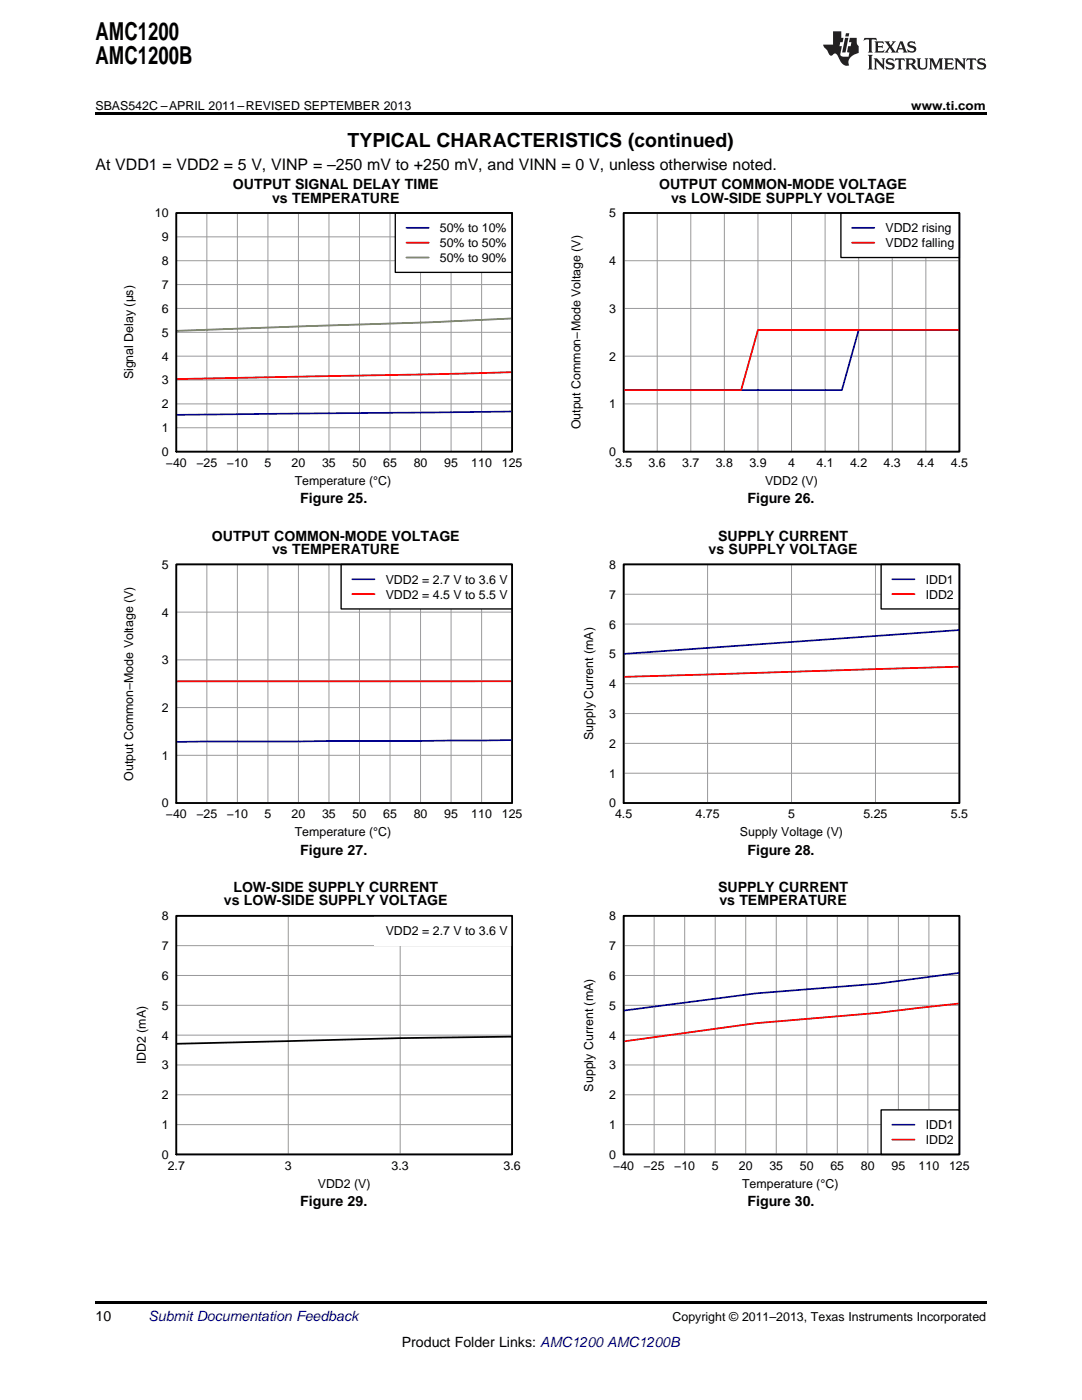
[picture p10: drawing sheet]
<svg xmlns="http://www.w3.org/2000/svg" width="216mm" height="279mm" viewBox="0 0 216 279" stroke-linecap="round" stroke-linejoin="round" font-family="sans-serif">
<path d="M19 259.7h177.8v.5h-177.8z" fill="#000"/>
<g fill="#fff">
<path d="M66.9 242.5h.3v.7h-.3z"/>
<path d="M156.1 242.5h.4v.7h-.4z"/>
</g>
<path d="M35.2 182.8h67v47.6h-67z" fill="none" stroke="#000" stroke-width=".26"/>
<path d="M35.2 182.8h67v47.6h-67zM35.2 194.7h67M35.2 188.7h67M57.5 182.8v47.6M79.9 182.8v47.6M35.2 218.5h67M35.2 212.5h67M35.2 206.6h67M35.2 200.6h67M35.2 224.4h67" fill="none" stroke="#999" stroke-width=".2"/>
<path d="M102.2 206.9l-22.3 .3-44.7 1.1" fill="none" stroke="#000" stroke-width=".35"/>
<path d="M74.7 182.8h27.5v5.9h-27.5z" fill="#fff"/>
<path d="M35.2 182.8h67v47.6h-67z" fill="none" stroke="#000" stroke-width=".35"/>
<path d="M124.4 182.8h67v47.6h-67z" fill="none" stroke="#000" stroke-width=".26"/>
<g fill="none" stroke="#999" stroke-width=".2">
<path d="M124.4 182.8h67v47.6h-67zM124.4 194.7h67M124.4 188.7h67M130.5 182.8v47.6M136.6 182.8v47.6M142.7 182.8v47.6M148.8 182.8v47.6M154.9 182.8v47.6M161 182.8v47.6M167.1 182.8v47.6M173.2 182.8v47.6M179.3 182.8v47.6"/>
<path d="M185.4 182.8v47.6M124.4 218.5h67M124.4 212.5h67M124.4 206.6h67M124.4 200.6h67M124.4 224.4h67"/>
</g>
<path d="M191.4 194.2l-16.2 2.1-24.4 2-26.4 3.4" fill="none" stroke="#00f" stroke-width=".35"/>
<path d="M191.4 200.3l-16.2 1.8-24.4 2.1-26.4 3.6" fill="none" stroke="#f00" stroke-width=".35"/>
<path d="M175.8 221.5h15.6v8.9h-15.6z" fill="#fff"/>
<path d="M175.8 221.5h15.6v8.9h-15.6z" fill="none" stroke="#000" stroke-width=".26"/>
<path d="M178 224.5h4.5" fill="none" stroke="#00f" stroke-width=".35"/>
<path d="M178 227.4h4.5" fill="none" stroke="#f00" stroke-width=".35"/>
<path d="M124.4 182.8h67v47.6h-67z" fill="none" stroke="#000" stroke-width=".35"/>
<g fill="#fff">
<path d="M66.9 172.4h.3v.7h-.3z"/>
<path d="M156.1 172.4h.4v.7h-.4z"/>
</g>
<path d="M35.2 112.6h67v47.7h-67z" fill="none" stroke="#000" stroke-width=".26"/>
<g fill="none" stroke="#999" stroke-width=".2">
<path d="M35.2 112.6h67v47.7h-67zM41.3 112.6v47.7M47.4 112.6v47.7M53.5 112.6v47.7M59.5 112.6v47.7M65.6 112.6v47.7M71.7 112.6v47.7M77.8 112.6v47.7M83.9 112.6v47.7M90 112.6v47.7M96.1 112.6v47.7M35.2 131.7h67"/>
<path d="M35.2 122.2h67M35.2 150.7h67M35.2 141.2h67"/>
</g>
<path d="M102.2 147.7l-67 .4" fill="none" stroke="#00f" stroke-width=".35"/>
<path d="M102.2 136h-67" fill="none" stroke="#f00" stroke-width=".35"/>
<path d="M68.1 112.6h34.1v8.9h-34.1z" fill="#fff"/>
<path d="M68.1 112.6h34.1v8.9h-34.1zM124.4 112.6h67v47.7h-67z" fill="none" stroke="#000" stroke-width=".26"/>
<path d="M70.3 115.6h4.4M191.4 125.7l-67 4.8" fill="none" stroke="#00f" stroke-width=".35"/>
<path d="M70.3 118.6h4.4M191.4 133.1l-67 2" fill="none" stroke="#f00" stroke-width=".35"/>
<path d="M35.2 112.6h67v47.7h-67z" fill="none" stroke="#000" stroke-width=".35"/>
<path d="M124.4 112.6h67v47.7h-67zM124.4 118.6h67M141.2 112.6v47.7M157.9 112.6v47.7M174.7 112.6v47.7M124.4 136.5h67M124.4 130.5h67M124.4 124.5h67M124.4 154.3h67M124.4 148.4h67M124.4 142.4h67" fill="none" stroke="#999" stroke-width=".2"/>
<path d="M175.8 112.6h15.6v8.9h-15.6z" fill="#fff"/>
<path d="M175.8 112.6h15.6v8.9h-15.6z" fill="none" stroke="#000" stroke-width=".26"/>
<path d="M178 115.6h4.5" fill="none" stroke="#00f" stroke-width=".35"/>
<path d="M178 118.6h4.5" fill="none" stroke="#f00" stroke-width=".35"/>
<path d="M124.4 112.6h67v47.7h-67z" fill="none" stroke="#000" stroke-width=".35"/>
<g fill="#fff">
<path d="M66.9 102.2h.3v.7h-.3z"/>
<path d="M156.1 102.2h.4v.7h-.4z"/>
</g>
<path d="M35.2 42.5h67v47.6h-67z" fill="none" stroke="#000" stroke-width=".26"/>
<g fill="none" stroke="#999" stroke-width=".2">
<path d="M35.2 42.5h67v47.6h-67zM35.2 56.8h67M35.2 52h67M35.2 47.3h67M41.3 42.5v47.6M47.4 42.5v47.6M53.5 42.5v47.6M59.5 42.5v47.6M65.6 42.5v47.6M71.7 42.5v47.6M77.8 42.5v47.6M83.9 42.5v47.6"/>
<path d="M90 42.5v47.6M96.1 42.5v47.6M35.2 75.8h67M35.2 71.1h67M35.2 66.3h67M35.2 61.6h67M35.2 85.4h67M35.2 80.6h67"/>
</g>
<path d="M102.2 82.1l-67 .7" fill="none" stroke="#00f" stroke-width=".35"/>
<path d="M102.2 74.3l-67 1.4" fill="none" stroke="#f00" stroke-width=".35"/>
<path d="M102.2 63.6l-16.3 .7-50.7 1.7" fill="none" stroke="#6e8b3d" stroke-width=".35"/>
<path d="M78.9 42.5h23.3v11.9h-23.3z" fill="#fff"/>
<path d="M78.9 42.5h23.3v11.9h-23.3zM124.4 42.5h67v47.6h-67z" fill="none" stroke="#000" stroke-width=".26"/>
<path d="M81.1 45.5h4.4M191.4 65.8h-20.1l-3.3 12h-43.6" fill="none" stroke="#00f" stroke-width=".35"/>
<path d="M81.1 48.4h4.4M191.4 65.8h-40.2l-3.3 12h-23.5" fill="none" stroke="#f00" stroke-width=".35"/>
<path d="M81.1 51.4h4.4" fill="none" stroke="#6e8b3d" stroke-width=".35"/>
<path d="M35.2 42.5h67v47.6h-67z" fill="none" stroke="#000" stroke-width=".35"/>
<g fill="none" stroke="#999" stroke-width=".2">
<path d="M124.4 42.5h67v47.6h-67zM124.4 52h67M131.1 42.5v47.6M137.8 42.5v47.6M144.5 42.5v47.6M151.2 42.5v47.6M157.9 42.5v47.6M164.6 42.5v47.6M171.3 42.5v47.6M178 42.5v47.6M184.7 42.5v47.6M124.4 71.1h67"/>
<path d="M124.4 61.6h67M124.4 80.6h67"/>
</g>
<path d="M167.8 42.5h23.6v8.9h-23.6z" fill="#fff"/>
<path d="M167.8 42.5h23.6v8.9h-23.6z" fill="none" stroke="#000" stroke-width=".26"/>
<path d="M170 45.5h4.5" fill="none" stroke="#00f" stroke-width=".35"/>
<path d="M170 48.4h4.5" fill="none" stroke="#f00" stroke-width=".35"/>
<path d="M124.4 42.5h67v47.6h-67z" fill="none" stroke="#000" stroke-width=".35"/>
<path d="M19 22.5h177.8v.5h-177.8z" fill="#000"/>
<g fill="#231f20">
<path d="M172.5 7.6l-.1 .5 .4-.2h.6v.1v2.1l-.2 .4h.9l-.2-.4v-2.1l.1-.1h.5l.5 .2-.2-.5zM174.5 8.3l.2 .3v1.5l-.2 .4h1.8l.2-.6a1.04 1.04 0 0 1-1.3 .2v-.7h.6l.3 .2v-.6l-.3 .2h-.6v-.6l.8-.1 .4 .3-.2-.5zM176.5 8.3l.9 1.1-.9 1.1h.8l-.2-.2 .4-.7 .5 .7-.2 .2h1.5l-.2-.2 .2-.4h.9l.1 .4-.2 .2h1l-.3-.3-.7-1.9h-.5l-.9 2-.8-1 .9-1h-.8l.1 .3-.4 .5-.3-.6 .1-.2zM179.7 8.6l.4 1h-.7zM181.3 8.4a.63 .63 0 0 0-.2 .7 .63 .63 0 0 0 .6 .4l.6 .2 .1 .2a.75 .75 0 0 1-.7 .4 .75 .75 0 0 1-.6-.5l.1 .7 .1-.1a1.11 1.11 0 0 0 1.5-.6 1.13 1.13 0 0 0-1.2-.8l-.1-.4a1.04 1.04 0 0 1 1.2 .2l-.2-.5-.2 .1-.4-.2zM173.2 10.9l.2 .4v2.2l-.2 .4h1l-.3-.4v-2.2l.3-.4zM174.3 11.6l.3 .4v1.5l-.3 .4h.8l-.2-.4v-1.3l1.5 1.7v-1.9l.2-.4h-.7l.2 .4v.9l-1.1-1.3zM177 11.8a.62 .62 0 0 0-.2 .7 .62 .62 0 0 0 .6 .4l.6 .1 .1 .3a.76 .76 0 0 1-.7 .3 .76 .76 0 0 1-.7-.4l.2 .7 .1-.1a1.11 1.11 0 0 0 1.5-.6 1.13 1.13 0 0 0-1.2-.8l-.1-.4a1.04 1.04 0 0 1 1.2 .2l-.2-.6-.2 .1-.5-.1zM178.7 11.6l-.2 .6a.61 .61 0 0 1 .8-.3v1.6l-.2 .4h.9l-.2-.4v-1.6a.63 .63 0 0 1 .7 .3l-.1-.6zM180.6 11.6l.3 .4v1.5l-.3 .4h1l-.2-.2-.1-.8 .6 .2a.76 .76 0 0 0 1.2 .7l-1-1a.58 .58 0 0 0 .6-.5 .58 .58 0 0 0-.5-.6zM181.4 11.9h.1a.45 .45 0 0 1 .5 .1 .45 .45 0 0 1 .1 .5l-.8 .2zM182.9 11.6l.2 .2a2.17 2.17 0 0 0 .3 1.9 .99 .99 0 0 0 1.6-.6v-1.1l.2-.4h-.7l.2 .2a1.92 1.92 0 0 1-.2 1.8 .6 .6 0 0 1-.9-.5v-1.1l.2-.4zM185.4 11.6l.2 .4v1.5l-.2 .4h.7l-.2-.4v-1.4l.8 1.8 .8-1.8v1.4l-.2 .4h.9l-.2-.4v-1.5l.2-.4h-.8l-.6 1.5-.6-1.5zM188.4 11.6l.2 .4v1.5l-.2 .4h1.8l.1-.6a1.04 1.04 0 0 1-1.2 .1v-.6h.5l.4 .2v-.6l-.4 .2h-.5v-.7h.8l.3 .3-.1-.6zM190.5 11.6l.2 .4v1.5l-.2 .4h.7l-.2-.4v-1.3l1.5 1.7v-1.9l.2-.4h-.7l.2 .4v.9l-1.1-1.3zM192.9 11.6l-.1 .6a.61 .61 0 0 1 .7-.3l.1 1.6-.3 .4h1l-.3-.4 .1-1.6a.63 .63 0 0 1 .7 .3l-.1-.6zM195.2 11.8a.62 .62 0 0 0-.2 .7 .62 .62 0 0 0 .6 .4l.6 .1 .1 .3a.76 .76 0 0 1-.7 .3 .76 .76 0 0 1-.6-.4l.1 .7 .1-.1a1.11 1.11 0 0 0 1.6-.6 1.13 1.13 0 0 0-1.3-.8l-.1-.4a1.04 1.04 0 0 1 1.2 .2l-.1-.6-.2 .1-.5-.1z"/>
<path d="M166.2 6.3v2.6h-1.9v.4l.8 .9a.91 .91 0 0 0 1 .8 .56 .56 0 0 1 .5-.3 .56 .56 0 0 1 .5 .3l.4 .8a1.53 1.53 0 0 0 1.9 1.2 1.54 1.54 0 0 1 1-2.1l.9-.3v-1.4a1.52 1.52 0 0 1-.4-1.6h-1.3l-.2 .8h.5l-.2 .8h-.5l-.1 1v.2l.4 .1-.2 .8a1.93 1.93 0 0 1-1.6-.3l.3-1.8h-.5l.2-.8h.4l.2-.8h-.4v-1.3zM168.6 7.6l-.6 2.9h.7l.6-2.9zM168.8 6.6l-.1 .7h.6l.2-.7z"/>
</g>
<g font-size="4.9">
<text x="19" y="7.9">AMC1200</text>
<text x="19" y="12.8">AMC1200B</text>
</g>
<text font-size="3.9" x="69.4" y="29.3">TYPICAL CHARACTERISTICS (continued)</text>
<text font-size="3.2" x="19" y="34">At VDD1 = VDD2 = 5 V, VINP = –250 mV to +250 mV, and VINN = 0 V, unless otherwise noted.</text>
<g font-size="2.8">
<text x="46.5" y="37.7">OUTPUT SIGNAL DELAY TIME</text>
<text x="54.3" y="40.4">vs TEMPERATURE</text>
<text x="131.5" y="37.7">OUTPUT COMMON-MODE VOLTAGE</text>
<text x="133.9" y="40.4">vs LOW-SIDE SUPPLY VOLTAGE</text>
<text x="59.9" y="100.5">Figure 25.</text>
<text x="149.2" y="100.5">Figure 26.</text>
<text x="42.3" y="107.9">OUTPUT COMMON-MODE VOLTAGE</text>
<text x="143.3" y="107.9">SUPPLY CURRENT</text>
<text x="54.3" y="110.6">vs TEMPERATURE</text>
<text x="141.4" y="110.6">vs SUPPLY VOLTAGE</text>
<text x="59.9" y="170.6">Figure 27.</text>
<text x="149.2" y="170.6">Figure 28.</text>
<text x="46.6" y="178">LOW-SIDE SUPPLY CURRENT</text>
<text x="143.3" y="178">SUPPLY CURRENT</text>
<text x="44.7" y="180.7">vs LOW-SIDE SUPPLY VOLTAGE</text>
<text x="143.5" y="180.7">vs TEMPERATURE</text>
<text x="59.9" y="240.7">Figure 29.</text>
<text x="149.2" y="240.7">Figure 30.</text>
<text x="19" y="263.6">10</text>
<text x="80.2" y="268.9">Product Folder Links: AMC1200 AMC1200B</text>
</g>
<text font-size="2.8" fill="#0000c8" x="29.6" y="263.6">Submit Documentation Feedback</text>
<g font-size="2.5">
<text x="19" y="21.9">SBAS542C –APRIL 2011–REVISED SEPTEMBER 2013</text>
<text x="181.8" y="21.9">www.ti.com</text>
<text x="30.9" y="43.4">10</text>
<text x="87.8" y="46.4">50% to 10%</text>
<text x="121.5" y="43.4">5</text>
<text x="176.7" y="46.4">VDD2 rising</text>
<text x="32.3" y="52.9">8</text>
<text x="32.3" y="48.2">9</text>
<text x="87.8" y="49.3">50% to 50%</text>
<text x="87.8" y="52.3">50% to 90%</text>
<text x="121.5" y="52.9">4</text>
<text x="176.7" y="49.3">VDD2 falling</text>
<text x="32.3" y="57.7">7</text>
<text x="32.3" y="62.4">6</text>
<text x="121.5" y="62.4">3</text>
<text x="32.3" y="72">4</text>
<text x="32.3" y="67.2">5</text>
<text x="121.5" y="72">2</text>
<text x="26.6" y="75.7" transform="rotate(-90 26.6 75.7)">Signal Delay (µs)</text>
<text x="32.3" y="76.7">3</text>
<text x="32.3" y="81.5">2</text>
<text x="121.5" y="81.5">1</text>
<text x="32.3" y="86.3">1</text>
<text x="115.8" y="85.7" transform="rotate(-90 115.8 85.7)">Output Common−Mode Voltage (V)</text>
<text x="32.3" y="91">0</text>
<text x="33.1" y="93.2">−40</text>
<text x="39.2" y="93.2">−25</text>
<text x="45.3" y="93.2">−10</text>
<text x="52.8" y="93.2">5</text>
<text x="58.2" y="93.2">20</text>
<text x="64.3" y="93.2">35</text>
<text x="70.4" y="93.2">50</text>
<text x="76.4" y="93.2">65</text>
<text x="82.5" y="93.2">80</text>
<text x="88.6" y="93.2">95</text>
<text x="94" y="93.2">110</text>
<text x="100.1" y="93.2">125</text>
<text x="121.5" y="91">0</text>
<text x="122.7" y="93.2">3.5</text>
<text x="129.4" y="93.2">3.6</text>
<text x="136.1" y="93.2">3.7</text>
<text x="142.8" y="93.2">3.8</text>
<text x="149.5" y="93.2">3.9</text>
<text x="157.3" y="93.2">4</text>
<text x="162.9" y="93.2">4.1</text>
<text x="169.6" y="93.2">4.2</text>
<text x="176.3" y="93.2">4.3</text>
<text x="183" y="93.2">4.4</text>
<text x="189.7" y="93.2">4.5</text>
<text x="58.8" y="96.7">Temperature (°C)</text>
<text x="152.7" y="96.7">VDD2 (V)</text>
<text x="32.3" y="113.5">5</text>
<text x="121.5" y="113.5">8</text>
<text x="77" y="116.5">VDD2 = 2.7 V to 3.6 V</text>
<text x="77" y="119.5">VDD2 = 4.5 V to 5.5 V</text>
<text x="121.5" y="119.5">7</text>
<text x="184.7" y="116.5">IDD1</text>
<text x="184.7" y="119.5">IDD2</text>
<text x="32.3" y="123.1">4</text>
<text x="121.5" y="125.4">6</text>
<text x="121.5" y="131.4">5</text>
<text x="32.3" y="132.6">3</text>
<text x="121.5" y="137.3">4</text>
<text x="32.3" y="142.1">2</text>
<text x="121.5" y="143.3">3</text>
<text x="118.3" y="147.7" transform="rotate(-90 118.3 147.7)">Supply Current (mA)</text>
<text x="121.5" y="149.2">2</text>
<text x="26.6" y="155.8" transform="rotate(-90 26.6 155.8)">Output Common−Mode Voltage (V)</text>
<text x="32.3" y="151.6">1</text>
<text x="121.5" y="155.2">1</text>
<text x="32.3" y="161.2">0</text>
<text x="121.5" y="161.2">0</text>
<text x="33.1" y="163.3">−40</text>
<text x="39.2" y="163.3">−25</text>
<text x="45.3" y="163.3">−10</text>
<text x="52.8" y="163.3">5</text>
<text x="58.2" y="163.3">20</text>
<text x="58.8" y="166.9">Temperature (°C)</text>
<text x="64.3" y="163.3">35</text>
<text x="70.4" y="163.3">50</text>
<text x="76.4" y="163.3">65</text>
<text x="82.5" y="163.3">80</text>
<text x="88.6" y="163.3">95</text>
<text x="94" y="163.3">110</text>
<text x="100.1" y="163.3">125</text>
<text x="122.7" y="163.3">4.5</text>
<text x="138.8" y="163.3">4.75</text>
<text x="147.6" y="166.9">Supply Voltage (V)</text>
<text x="157.3" y="163.3">5</text>
<text x="172.3" y="163.3">5.25</text>
<text x="189.7" y="163.3">5.5</text>
<text x="32.3" y="183.7">8</text>
<text x="121.5" y="183.7">8</text>
<text x="32.3" y="189.6">7</text>
<text x="77" y="186.6">VDD2 = 2.7 V to 3.6 V</text>
<text x="121.5" y="189.6">7</text>
<text x="32.3" y="195.6">6</text>
<text x="121.5" y="195.6">6</text>
<text x="32.3" y="201.5">5</text>
<text x="121.5" y="201.5">5</text>
<text x="32.3" y="207.5">4</text>
<text x="121.5" y="207.5">4</text>
<text x="29.1" y="212.4" transform="rotate(-90 29.1 212.4)">IDD2 (mA)</text>
<text x="32.3" y="213.4">3</text>
<text x="121.5" y="213.4">3</text>
<text x="32.3" y="219.4">2</text>
<text x="118.3" y="217.8" transform="rotate(-90 118.3 217.8)">Supply Current (mA)</text>
<text x="121.5" y="219.4">2</text>
<text x="32.3" y="225.3">1</text>
<text x="121.5" y="225.3">1</text>
<text x="184.7" y="225.4">IDD1</text>
<text x="32.3" y="231.3">0</text>
<text x="33.5" y="233.4">2.7</text>
<text x="56.8" y="233.4">3</text>
<text x="78.1" y="233.4">3.3</text>
<text x="100.5" y="233.4">3.6</text>
<text x="121.5" y="231.3">0</text>
<text x="122.3" y="233.4">−40</text>
<text x="128.4" y="233.4">−25</text>
<text x="134.5" y="233.4">−10</text>
<text x="142" y="233.4">5</text>
<text x="147.4" y="233.4">20</text>
<text x="153.5" y="233.4">35</text>
<text x="159.6" y="233.4">50</text>
<text x="165.7" y="233.4">65</text>
<text x="171.8" y="233.4">80</text>
<text x="177.9" y="233.4">95</text>
<text x="183.3" y="233.4">110</text>
<text x="184.7" y="228.3">IDD2</text>
<text x="189.4" y="233.4">125</text>
<text x="63.4" y="237">VDD2 (V)</text>
<text x="148.1" y="237">Temperature (°C)</text>
<text x="134.2" y="263.6">Copyright © 2011–2013, Texas Instruments Incorporated</text>
</g>
</svg>
